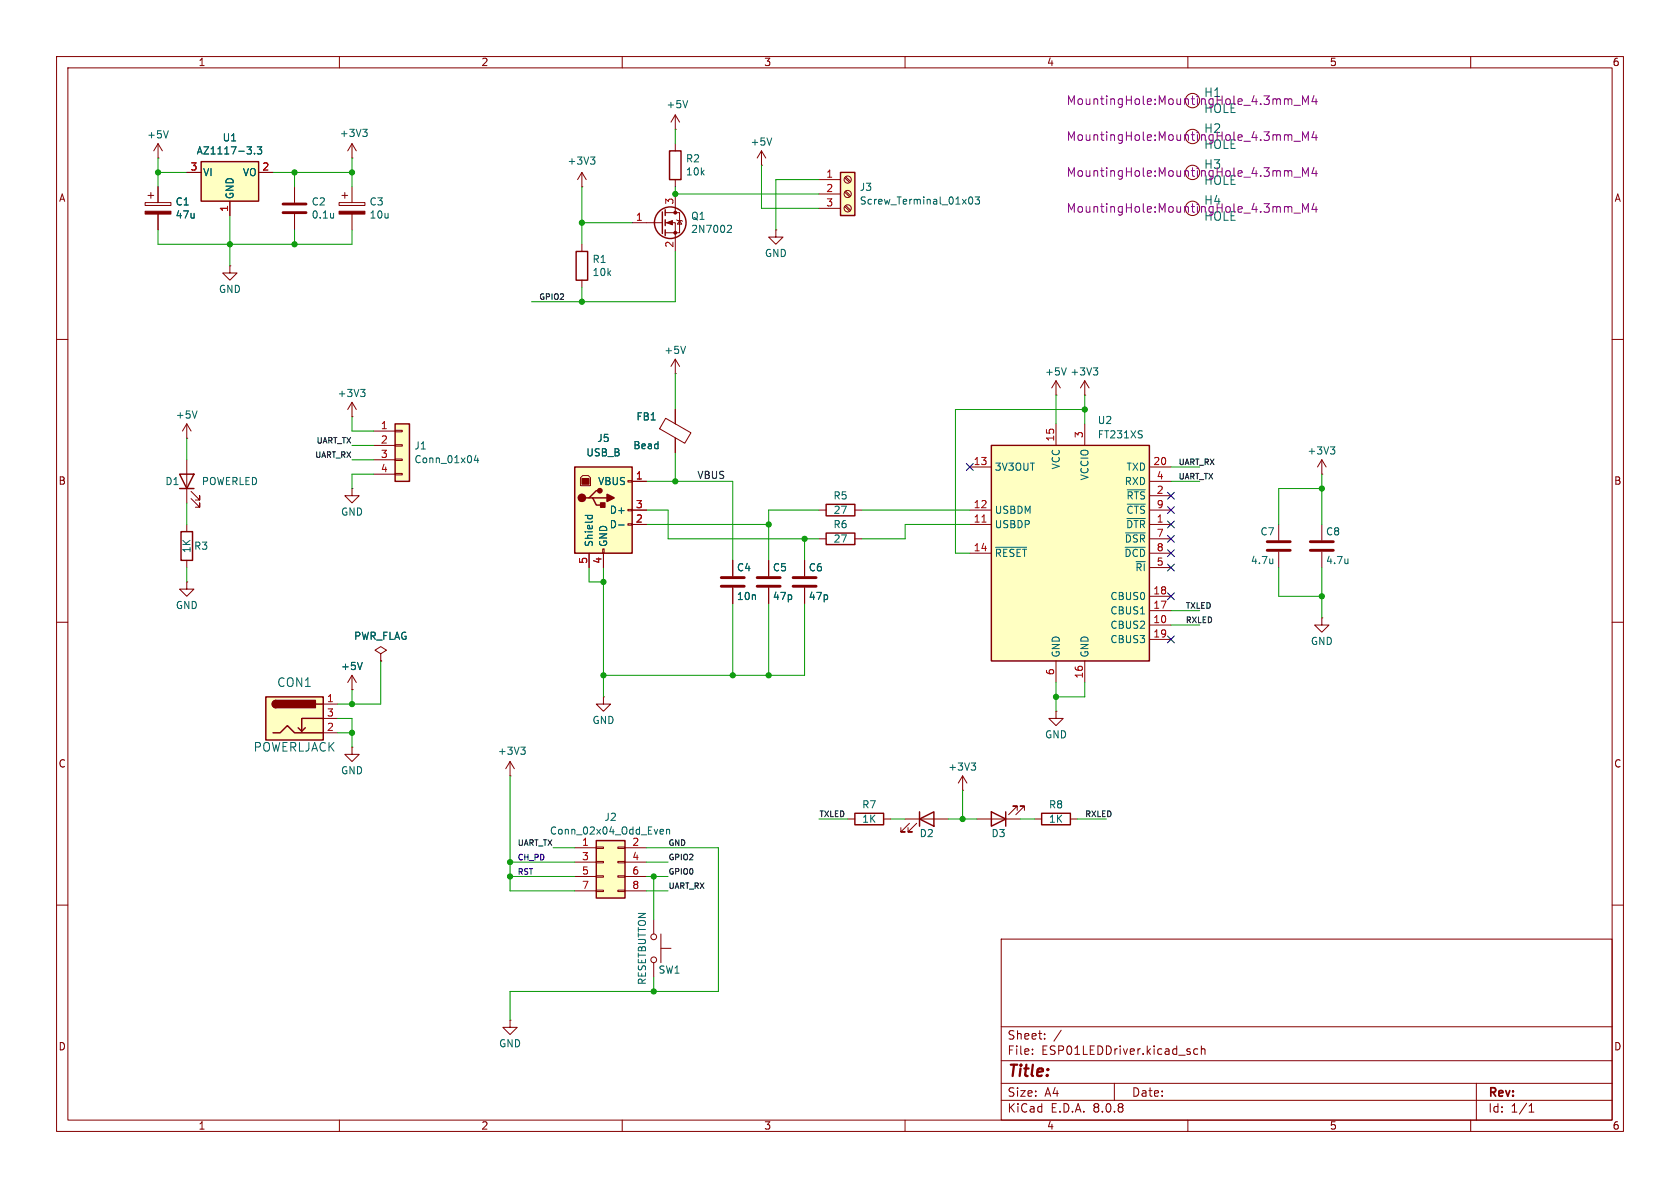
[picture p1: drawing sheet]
<svg xmlns="http://www.w3.org/2000/svg" width="297mm" height="210mm" viewBox="0 0 297 210" stroke-linecap="round" stroke-linejoin="round" font-family="sans-serif">
<g fill="none" stroke="#840000" stroke-width=".18">
<path d="M10 10h277v190h-277zM12 12h273v186h-273zM60 10v2M110 10v2M160 10v2M210 10v2M260 10v2M52.1 33v2.8M52.1 37.8v2.8M10 60h2M62.2 73.7h.1M62.2 71.1l-.7 1.3"/>
<path d="M62.2 71.1v2.6M62.2 71.1l.8 1.3M191.8 69.9h.1M191.8 67.3l-.8 1.3M191.8 67.3v2.6M191.8 67.3l.7 1.3M285 60h2M129.5 99.1v2.8M135.9 99.1v2.8M10 110h2M129.5 103.9v2.8M135.9 103.9v2.8"/>
<path d="M285 110h2M90.2 137.2h.1M90.2 134.6l-.8 1.3M90.2 134.6v2.6M90.2 134.6l.7 1.3M106.7 123.2v1.3h1.2l-1.2 1.2-1.3-1.2h1.3M106.7 123.2h.1M170.2 139.7h.1M170.2 137.2l-.8 1.2M170.2 137.2v2.5M170.2 137.2l.7 1.2M186.7 125.7v1.3h1.3l-1.3 1.3-1.3-1.3h1.3"/>
<path d="M186.7 125.7h.1M182.9 144.8h1.2M189.2 144.8h1.3M10 160h2M177 166h108v32h-108zM285 160h2M60 198v2M110 198v2M160 198v2M177 194.5h108M177 191.5h108M177 187.5h108"/>
<path d="M177 181.5h108M182.5 186.3v.1M182.5 185.5v.1M184.7 183.6v.1M184.7 182.8v.1M187.6 182.1l-1.3 2M197 191.5v3M210 198v2M211.7 185.5l-.4-.1-.3 .3v.4l.2 .2h.5M212.4 185.5l.2-.1 .4 .1v.9M212.4 184.9v1.5M260 198v2"/>
<path d="M261 191.5v6.5M270.3 196.6h.9M270.3 195.5l.4-.4v1.5"/>
</g>
<path d="M50 37.6h4.1M50 36.1h4.1M127.5 103.6h4.1M127.5 102.1h4.1M133.9 103.6h4M133.9 102.1h4" fill="none" stroke="#840000" stroke-width=".51"/>
<path d="M59 37.7v.9M59 38.4l-.1 .1M63.7 68.8h.8l-.4 .5M64.3 69.3l.2 .3v.3l-.2 .2M193.3 65h.8l-.5 .5M193.8 65.5l.3 .3v.3l-.3 .2M92.1 132.1h.7l-.4 .5M92.6 132.6l.2 .2v.3l-.2 .2M171.7 134.9h.8l-.4 .5M172.2 135.4l.3 .2v.3l-.3 .2" fill="none" stroke="#006464" stroke-width=".18"/>
<g fill="none" stroke="#840084" stroke-width=".18">
<path d="M227.7 17.5v.2M227.7 17.7v.8M227.7 17.7l.2-.2h.4l.1 1M228.7 18.6h1.2M230.3 18.5v-1.5l.5 1 .5-1v1.5M232.3 16.9l-.4 1.1h1M232.7 17.5v1M227.7 36.6v.1M227.7 36.7v.8M227.7 36.7l.2-.2 .4 .1 .1 .9M228.7 37.7h1.2M230.3 37.5v-1.5l.5 1.1 .5-1.1v1.5"/>
<path d="M232.3 35.9l-.4 1.1h1M232.7 36.5v1"/>
</g>
<path d="M184.1 143.8h5.1v2h-5.1z" fill="none" stroke="#840000" stroke-width=".25"/>
<path d="M148.6 30.5h2.5v7.6h-2.5z" fill="#ffffc2"/>
<path d="M148.6 30.5h2.5v7.6h-2.5zM175.3 143.5l2.5 1.3-2.5 1.3zM177.8 143.5v2.6" fill="none" stroke="#840000" stroke-width=".25"/>
<g fill="none" stroke="#840000" stroke-width=".18">
<path d="M27.9 27.9h.1M27.9 25.4l-.7 1.3M27.9 25.4v2.5M27.9 25.4l.8 1.3M144.8 31.8h3.8M144.8 34.3h3.8M144.8 36.8h3.8M149.3 36.5l.9 .8M149.3 34l.9 .8M149.3 31.4l.9 .9M149.5 36.3l.9 .9M149.5 33.8l.9 .8"/>
<path d="M149.5 31.2l.9 .9M40.6 47v1.3h1.3l-1.3 1.2-1.2-1.2h1.2M40.6 47h.1M137.2 40.6v1.3h1.2l-1.2 1.3-1.3-1.3h1.3M137.2 40.6h.1M33 77.5h.1M33 74.9l-.7 1.3M33 74.9v2.6M33 74.9l.8 1.3M117.7 73.9l4.4 2.6-1 1.9-4.5-2.6zM119.4 66h.1M119.4 63.5v2.5"/>
<path d="M119.4 72.4v2.5M119.4 77.4v2.6M119.4 63.5l-.8 1.3M119.4 63.5l.7 1.3M172.7 144.8h7.6M179.8 143.3v-.8h-.7h.7l-1.5 1.5M181.1 143.3v-.8h-.8h.8l-1.5 1.5"/>
<circle cx="149.9" cy="31.7" r=".63"/>
<circle cx="149.9" cy="36.8" r=".63"/>
<circle cx="149.9" cy="34.3" r=".63"/>
</g>
<path d="M29.8 23.1l-.5 1.3M171.4 34.9l.1-.1a.68 .68 0 0 1 .5 .6 .68 .68 0 0 1-.5 .7l-.1-.1-.2-.4zM172.4 34.8h.8l-.5 .5 .4 .1v.6l-.2 .1-.5-.1M34.8 72.6l-.4 1.3M121.2 61.2l-.4 1.3" fill="none" stroke="#006464" stroke-width=".18"/>
<path d="M105.4 148.6h5.1v10.2h-5.1z" fill="#ffffc2"/>
<g fill="none" stroke="#840000" stroke-width=".18">
<path d="M101.6 149.9h3.8M101.6 152.4h3.8M101.6 154.9h3.8M101.6 157.5h3.8M105.4 157.4h1.3v.2h-1.3zM105.4 154.8h1.3v.3h-1.3zM105.4 152.3h1.3v.2h-1.3zM105.4 149.7h1.3v.3h-1.3zM109.2 157.4h1.3v.2h-1.3zM109.2 154.8h1.3v.3h-1.3zM109.2 152.3h1.3v.2h-1.3zM109.2 149.7h1.3v.3h-1.3z"/>
<path d="M110.5 149.9h3.8M110.5 152.4h3.8M110.5 154.9h3.8M110.5 157.5h3.8"/>
</g>
<path d="M105.4 148.6h5.1v10.2h-5.1z" fill="none" stroke="#840000" stroke-width=".25"/>
<path d="M116.9 146.6l.3 .1 .1 .2-.6 .1M117.2 147.4h-.3M117.8 146.7l.2-.1 .3 .1 .1 .7M117.8 146.6v.8" fill="none" stroke="#006464" stroke-width=".18"/>
<path d="M35.6 28.6h10.1v7h-10.1z" fill="#ffffc2"/>
<path d="M35.6 28.6h10.1v7h-10.1zM118.4 26.7h2v5.1h-2zM31.7 83.8h2.6l-1.3 2.6zM31.7 86.4h2.6M151.1 143.8h5.1v2h-5.1z" fill="none" stroke="#840000" stroke-width=".25"/>
<g fill="none" stroke="#840000" stroke-width=".18">
<path d="M25.7 35.8h4.5v.5h-4.5zM26.2 34.5h1M26.7 34v1.1M27.9 33v2.8M27.9 37.8v2.8M33 30.5h2.6M40.6 35.6v2.5M45.7 30.5h2.6M59.9 35.8h4.6v.5h-4.6zM60.5 34.5h1M61 34v1.1M62.2 27.9h.1"/>
<path d="M62.2 25.4v2.5M62.2 33v2.8M62.2 37.8v2.8M62.2 25.4l-.7 1.3M62.2 25.4l.8 1.3M119.4 22.9h.1M119.4 20.3l-.8 1.3M119.4 20.3v2.6M119.4 25.4v1.3M119.4 31.8v1.2M119.4 20.3l.7 1.3M134.6 29.2h.1"/>
<path d="M134.6 26.7l-.7 1.2M134.6 26.7v2.5M134.6 26.7l.8 1.2M33 81.3v7.6M33.8 88.1l1.5 1.6v-.8v.8h-.8M33.8 86.9l1.5 1.5v-.8v.8h-.8M62.2 86.4v1.2h1.3l-1.3 1.3-1.2-1.3h1.2M62.2 86.4h.1M142.2 99.1v2.8M62.2 119.4v2.5M62.2 119.4l-.7 1.3M62.2 119.4l.8 1.3"/>
<path d="M67.3 115.6l1-.7-1-.6-1 .6 1 .7v1.2M67.3 116.8h.1M142.2 103.9v2.8M233.7 109.2v1.3h1.2l-1.2 1.3-1.3-1.3h1.3M233.7 109.2h.1M62.2 121.9h.1M149.9 144.8h1.2M156.2 144.8h1.3M115.6 162.6v2.5M115.6 170.2v2.5M116.8 167.6h1.8M116.8 165.1v5.1"/>
<path d="M90.2 180.3v1.3h1.2l-1.2 1.3-1.3-1.3h1.3M90.2 180.3h.1"/>
<circle cx="115.6" cy="165.6" r=".51"/>
<circle cx="115.6" cy="169.7" r=".51"/>
</g>
<path d="M121.6 17.8l-.4 1.2M45 27.1v.1M45.5 26h.8l-.5 .4 .4 .2v.5l-.2 .1-.5-.1M64.1 22.9h.8l-.4 .4M64.7 23.3l.2 .3v.3l-.2 .2M136.4 24.4l-.4 1.3M64 117.1l-.4 1.3" fill="none" stroke="#006464" stroke-width=".18"/>
<g fill="#840000" stroke="#840000" stroke-width=".18">
<path d="M59.9 37.3h4.6v.5h-4.6z"/>
<path d="M25.7 37.3h4.5v.5h-4.5z"/>
</g>
<path d="M140.2 103.6h4.1M140.2 102.1h4.1" fill="none" stroke="#840000" stroke-width=".51"/>
<path d="M175.3 78.7h27.9v38.1h-27.9z" fill="#ffffc2"/>
<path d="M101.9 44.5h2v5h-2zM175.3 78.7h27.9v38.1h-27.9zM162.6 144.8l2.5-1.3v2.6zM162.6 143.5v2.6" fill="none" stroke="#840000" stroke-width=".25"/>
<g fill="none" stroke="#840000" stroke-width=".18">
<path d="M102.9 43.2v1.3M102.9 49.5v1.3M186.7 74.9v3.8M191.8 74.9v3.8M171.4 92.7h3.9M171.4 90.2h3.9M171.4 82.6h3.9M171.4 97.8h3.9M203.2 92.7h3.8M203.2 90.2h3.8M203.2 82.6h3.8M203.2 97.8h3.8"/>
<path d="M203.2 87.6h3.8M203.2 85.1h3.8M203.2 95.3h3.8M226.1 92.7v2.8M226.1 97.5v2.8M233.7 83.8h.1M233.7 81.3l-.8 1.3M233.7 81.3v2.5M233.7 92.7v2.8M233.7 97.5v2.8M233.7 81.3l.7 1.3M186.7 116.8v3.9"/>
<path d="M191.8 116.8v3.9M203.2 110.5h3.8M203.2 108h3.8M203.2 105.4h3.8M203.2 113h3.8M203.2 100.3h3.8M160 144.8h7.6M160.8 145.5l-1.5 1.6h.7h-.7v-.8M162.1 145.5l-1.6 1.6h.8h-.8v-.8"/>
</g>
<path d="M235.2 79h.8l-.4 .5M235.7 79.5l.3 .2v.3l-.3 .3M176 96.7h5.5M198.9 96.7h3.6M199 94.2h3.5M199.2 91.7h3.3M199.3 86.6h3.2M199.3 89.1h3.2M225 98.8v.8M225 99.5v.1M238.3 98.8v.8M238.3 99.5l-.1 .1" fill="none" stroke="#006464" stroke-width=".18"/>
<path d="M173.6 92.3h.7" fill="none" stroke="#a90000" stroke-width=".18"/>
<path d="M224 97.3h4.1M224 95.8h4.1M231.6 97.3h4.1M231.6 95.8h4.1" fill="none" stroke="#840000" stroke-width=".51"/>
<path d="M69.8 74.9h2.6v10.2h-2.6z" fill="#ffffc2"/>
<g fill="none" stroke="#840000" stroke-width=".18">
<path d="M102.9 33h.1M102.9 30.5l-.8 1.3M102.9 30.5v2.5M102.9 30.5l.7 1.3M111.8 39.4h5.3M117.6 39.4h1.8v5.1M117.6 37.6h2.5v3.5h-2.5M119.4 34.3v3.3M119.6 38.9l.2 .1h.7l.1 .1M120.1 39l.4 .6h-.7zM66 76.2h3.8M66 78.7h3.8"/>
<path d="M69.8 78.6h1.3v.3h-1.3zM69.8 76.1h1.3v.2h-1.3zM33 92.7v1.3M33 99.1v1.2M66 81.3h3.8M66 83.8h3.8M69.8 83.7h1.3v.2h-1.3zM69.8 81.2h1.3v.2h-1.3zM62.2 132.1v1.3h1.3l-1.3 1.2-1.2-1.2h1.2M62.2 132.1h.1"/>
</g>
<g fill="none" stroke="#840000" stroke-width=".25">
<path d="M117.1 37.5v3.8M117.6 37.1v1M117.6 38.9v1M117.6 40.6v1.1M69.8 74.9h2.6v10.2h-2.6zM32 94h2v5.1h-2z"/>
<circle cx="118.5" cy="39.4" r="2.79"/>
</g>
<path d="M104.4 27.8h.8l-.5 .4M104.9 28.2l.3 .3v.3l-.3 .2M128.8 39.8l.4 .1 .1 .3-.8 .9h.8M84.1 80.5l-.3 .9h.8M84.5 81v.8" fill="none" stroke="#006464" stroke-width=".18"/>
<g fill="#840000" stroke="#840000" stroke-width=".18">
<path d="M117.9 39.4l1-.4v.8z"/>
<circle cx="119.4" cy="41.1" r=".25"/>
<circle cx="119.4" cy="37.6" r=".25"/>
</g>
<path d="M227.7 23.9v.1M227.7 24v.8M227.7 24l.2-.2 .4 .1 .1 .9M228.7 25h1.2M230.3 24.8v-1.5l.5 1.1 .5-1.1v1.5M232.3 23.2l-.4 1.1h1M232.7 23.8v1" fill="none" stroke="#840084" stroke-width=".18"/>
<path d="M47 123.2h10.1v7.6h-10.1z" fill="#ffffc2"/>
<path d="M47 123.2h10.1v7.6h-10.1zM48.3 129.5h1.2l1.3-1.2 1.3 1.2h5M48.8 123.8a.64 .64 0 0 0-.7 .7 .64 .64 0 0 0 .7 .6M54 128.7l-.7 .6M55.9 124.5h1.2M57.1 127h-3.8v2.3l-.6-.6" fill="none" stroke="#840000" stroke-width=".25"/>
<g fill="#840000" stroke="#840000" stroke-width=".25">
<path d="M48.3 124l.5-.2v1.3a.63 .63 0 0 1-.6-.4 .63 .63 0 0 1 .1-.7z"/>
<path d="M48.8 123.8h7v1.3h-7z"/>
</g>
<path d="M186.7 69.9h.1M186.7 67.3l-.8 1.3M186.7 67.3v2.6M186.7 67.3l.8 1.3M57.1 124.5h2.6M57.1 129.5h2.6M57.1 127h2.6" fill="none" stroke="#840000" stroke-width=".18"/>
<path d="M188.5 65l-.4 1.3" fill="none" stroke="#006464" stroke-width=".18"/>
<path d="M227.7 30.2v.2M227.7 30.4v.8M227.7 30.4l.2-.2h.4l.1 1M228.7 31.3h1.2M230.3 31.2v-1.5l.5 1 .5-1v1.5M232.3 29.6l-.4 1.1h1M232.7 30.2v1" fill="none" stroke="#840084" stroke-width=".18"/>
<path d="M101.6 82.6h10.2v15.2h-10.2z" fill="#ffffc2"/>
<path d="M101.6 82.6h10.2v15.2h-10.2zM104.1 88h.7l.6 1.3h1.3M104.8 88h2.5M106 86.7h-.6l-1.3 1.3h-.6M146 89.2h5.1v2h-5.1zM146 94.2h5.1v2.1h-5.1z" fill="none" stroke="#840000" stroke-width=".25"/>
<g fill="#840000" stroke="#840000" stroke-width=".25">
<path d="M107.3 87.4l1.3 .6-1.3 .6z"/>
<path d="M106.2 88.9h.7v.8h-.7z"/>
<circle cx="102.9" cy="88" r=".63"/>
<circle cx="106" cy="86.7" r=".38"/>
</g>
<path d="M102.9 84.6h1.2v1h-1.2z" fill="#840000" stroke="#840000" stroke-width=".18"/>
<g fill="none" stroke="#840000" stroke-width=".18">
<path d="M27.9 33v2.8M27.9 37.8v2.8M33 30.5h2.6M40.6 35.6v2.5M45.7 30.5h2.6M119.4 72.4v2.5M119.4 77.5v2.5M102.6 84.5l.4-.4h1l.4 .4v1.4h-1.8zM104.1 97.8v2.5M106.6 97h.2v.8h-.2zM106.7 97.8v2.5M111 92.6h.8v.2h-.8z"/>
<path d="M111 90h.8v.3h-.8zM111 85h.8v.2h-.8zM111.8 85.1h2.5M111.8 92.7h2.5M111.8 90.2h2.5M129.5 99.1v2.8M135.9 99.1v2.8M142.2 99.1v2.8M144.8 90.2h1.2M144.8 95.3h1.2M151.1 90.2h1.3M151.1 95.3h1.3"/>
<path d="M33 102.9v1.2h1.3l-1.3 1.3-1.3-1.3h1.3M33 102.9h.1M67.3 116.8h.1M129.5 103.9v2.8M135.9 103.9v2.8M142.2 103.9v2.8M62.2 121.9h.1"/>
</g>
<path d="M45 27.1v.1M45.5 26h.8l-.5 .4 .4 .2v.5l-.2 .1-.5-.1M103.4 91.1h1.3M103.9 91.1v.4M104.7 91.1v.4M109.4 92.8h.9M64 117.1l-.4 1.3" fill="none" stroke="#006464" stroke-width=".18"/>
<g fill="none" stroke="#009600" stroke-width=".18">
<path d="M27.9 30.5h5.1M27.9 27.9v5.1M40.6 38.1v8.9M48.3 30.5h13.9M52.1 30.5v2.5M62.2 27.9v5.1M102.9 33v10.2M102.9 39.4h8.9M119.4 22.9v2.5M119.4 33v1.3h25.4M134.6 29.2v7.6h10.2M144.8 31.8h-7.6v8.8"/>
<path d="M27.9 40.6v2.6h34.3v-2.6M52.1 40.6v2.6M102.9 50.8v2.5M119.4 44.5v8.8h-25.4M33 77.5v3.8M62.2 78.7h3.8M62.2 73.7v2.5h3.8M119.4 66v6.4M186.7 69.9v5M191.8 72.4h-22.9v25.4h2.5M191.8 69.9v5M33 88.9v3.8"/>
<path d="M62.2 81.3h3.8M66 83.8h-3.8v2.6M114.3 85.1h15.2v14M114.3 92.7h21.6M114.3 90.2h3.8v5.1h26.7M119.4 80v5.1M142.2 95.3v3.8M144.8 90.2h-8.9v8.9M152.4 90.2h19M171.4 92.7h-11.4v2.6h-7.6M207 85.1h5.1M207 82.6h5.1"/>
<path d="M233.7 83.8v8.9M233.7 86.4h-7.6v6.3M33 100.3v2.6M67.3 116.8v7.7h-7.6M104.1 100.3v2.6h2.6M106.7 100.3v22.9M129.5 106.7v12.7M135.9 106.7v12.7M142.2 106.7v12.7h-35.5M207 110.5h5.1M207 108h5.1M226.1 100.3v5.1h7.6"/>
<path d="M233.7 100.3v8.9M59.7 127h2.5v5.1M59.7 129.5h2.5M62.2 121.9v2.6M90.2 137.2v20.3h11.4M170.2 139.7v5.1M186.7 120.7v5M191.8 120.7v2.5h-5.1M90.2 152.4h11.4M90.2 154.9h11.4M97.8 149.9h3.8M114.3 157.5h3.8"/>
<path d="M114.3 149.9h12.7v25.4h-36.8v5M114.3 152.4h3.8M114.3 154.9h3.8M115.6 154.9v7.7M144.8 144.8h5.1M157.5 144.8h2.5M167.6 144.8h5.1M180.3 144.8h2.6M190.5 144.8h5.1M115.6 172.7v2.6"/>
</g>
<g fill="none" stroke="#000084" stroke-width=".18">
<path d="M170.8 81.9l1.3 1.3M172.1 81.9l-1.3 1.3M206.4 99.7l1.2 1.2M206.4 87l1.2 1.2M206.4 89.6l1.2 1.2M206.4 97.2l1.2 1.2M206.4 92.1l1.2 1.2M206.4 94.6l1.2 1.3M207.6 99.7l-1.2 1.2M207.6 87l-1.2 1.2M207.6 89.6l-1.2 1.2M207.6 97.2l-1.2 1.2"/>
<path d="M207.6 92.1l-1.2 1.2M207.6 94.6l-1.2 1.3M206.4 112.4l1.2 1.2M206.4 104.8l1.2 1.2M207.6 112.4l-1.2 1.2M207.6 104.8l-1.2 1.2"/>
</g>
<g fill="#009600" stroke="#009600" stroke-width=".18">
<circle cx="135.9" cy="119.4" r=".46"/>
<circle cx="191.8" cy="72.4" r=".46"/>
<circle cx="142.2" cy="95.3" r=".46"/>
<circle cx="135.9" cy="92.7" r=".46"/>
<circle cx="170.2" cy="144.8" r=".46"/>
<circle cx="90.2" cy="154.9" r=".46"/>
<circle cx="90.2" cy="152.4" r=".46"/>
<circle cx="115.6" cy="154.9" r=".46"/>
<circle cx="115.6" cy="175.3" r=".46"/>
<circle cx="129.5" cy="119.4" r=".46"/>
<circle cx="106.7" cy="102.9" r=".46"/>
<circle cx="119.4" cy="34.3" r=".46"/>
<circle cx="102.9" cy="53.3" r=".46"/>
<circle cx="119.4" cy="85.1" r=".46"/>
<circle cx="186.7" cy="123.2" r=".46"/>
<circle cx="233.7" cy="105.4" r=".46"/>
<circle cx="233.7" cy="86.4" r=".46"/>
<circle cx="102.9" cy="39.4" r=".46"/>
<circle cx="40.6" cy="43.2" r=".46"/>
<circle cx="52.1" cy="43.2" r=".46"/>
<circle cx="62.2" cy="30.5" r=".46"/>
<circle cx="52.1" cy="30.5" r=".46"/>
<circle cx="27.9" cy="30.5" r=".46"/>
<circle cx="106.7" cy="119.4" r=".46"/>
<circle cx="62.2" cy="124.5" r=".46"/>
<circle cx="62.2" cy="129.5" r=".46"/>
</g>
<text font-size="2.8" fill="#840000" x="178" y="190.9">Title:</text>
<g font-size="2.1" fill="#840084">
<text x="212.8" y="17.4">H1</text>
<text x="188.5" y="18.8">MountingHole:MountingHole_4.3mm_M4</text>
<text x="212.8" y="20.2">HOLE</text>
<text x="212.8" y="23.7">H2</text>
<text x="188.5" y="25.1">MountingHole:MountingHole_4.3mm_M4</text>
<text x="212.8" y="26.5">HOLE</text>
<text x="188.5" y="31.5">MountingHole:MountingHole_4.3mm_M4</text>
<text x="212.8" y="30.1">H3</text>
<text x="212.8" y="32.9">HOLE</text>
<text x="188.5" y="37.8">MountingHole:MountingHole_4.3mm_M4</text>
<text x="212.8" y="36.4">H4</text>
<text x="212.8" y="39.2">HOLE</text>
</g>
<g font-size="2.1" fill="#006464">
<text x="48.9" y="121.6">CON1</text>
<text x="44.7" y="133.1">POWERLJACK</text>
</g>
<g font-size="2.1" fill="#840000">
<text x="178" y="184">Sheet:</text>
<text x="178" y="186.7">File:</text>
<text x="184.1" y="186.7">ESP01LEDDriver.kicad_sch</text>
<text x="178" y="196.9">KiCad</text>
<text x="178" y="194.1">Size:</text>
<text x="184.7" y="194.1">A4</text>
<text x="185.7" y="196.9">E.D.A.</text>
<text x="193.3" y="196.9">8.0.8</text>
<text x="200" y="194.1">Date:</text>
<text x="263" y="194.3">Rev:</text>
<text x="263" y="196.9">Id:</text>
<text x="267.1" y="196.9">1/1</text>
</g>
<g font-size="1.8" fill="#840000">
<text x="35" y="11.9">1</text>
<text x="85" y="11.9">2</text>
<text x="135" y="11.9">3</text>
<text x="185" y="11.9">4</text>
<text x="235" y="11.9">5</text>
<text x="285" y="11.9">6</text>
<text x="10.3" y="35.9">A</text>
<text x="285.3" y="35.9">A</text>
<text x="10.3" y="85.9">B</text>
<text x="285.3" y="85.9">B</text>
<text x="10.3" y="135.9">C</text>
<text x="285.3" y="135.9">C</text>
<text x="10.3" y="185.9">D</text>
<text x="285.3" y="185.9">D</text>
<text x="35" y="199.9">1</text>
<text x="85" y="199.9">2</text>
<text x="135" y="199.9">3</text>
<text x="185" y="199.9">4</text>
<text x="235" y="199.9">5</text>
<text x="285" y="199.9">6</text>
</g>
<g font-size="1.8" fill="#006464">
<text x="117.7" y="19.3">+5V</text>
<text x="25.9" y="24.7">+5V</text>
<text x="34.7" y="27.5">AZ1117-3.3</text>
<text x="39.3" y="25.2">U1</text>
<text x="60" y="24.4">+3V3</text>
<text x="100.2" y="29.3">+3V3</text>
<text x="121.2" y="28.9">R2</text>
<text x="132.6" y="25.9">+5V</text>
<text x="35.8" y="31.3">VI</text>
<text x="41.5" y="35.3" transform="rotate(-90 41.5 35.3)">GND</text>
<text x="42.8" y="31.3">VO</text>
<text x="121.2" y="31.2">10k</text>
<text x="151.9" y="33.9">J3</text>
<text x="30.9" y="36.5">C1</text>
<text x="30.9" y="38.8">47u</text>
<text x="55" y="36.5">C2</text>
<text x="55" y="38.8">0.1u</text>
<text x="65.2" y="36.5">C3</text>
<text x="65.2" y="38.8">10u</text>
<text x="122.1" y="39.1">Q1</text>
<text x="122.1" y="41.4">2N7002</text>
<text x="151.9" y="36.4">Screw_Terminal_01x03</text>
<text x="104.7" y="46.7">R1</text>
<text x="135.1" y="45.6">GND</text>
<text x="38.6" y="52">GND</text>
<text x="104.7" y="49">10k</text>
<text x="117.3" y="62.8">+5V</text>
<text x="59.6" y="70.4">+3V3</text>
<text x="184.7" y="66.6">+5V</text>
<text x="189.1" y="66.6">+3V3</text>
<text x="31" y="74.2">+5V</text>
<text x="112.4" y="74.5">FB1</text>
<text x="194" y="77.7">FT231XS</text>
<text x="194" y="75.2">U2</text>
<text x="73.2" y="79.7">J1</text>
<text x="73.2" y="82.1">Conn_01x04</text>
<text x="103.6" y="80.9">USB_B</text>
<text x="105.5" y="78.3">J5</text>
<text x="111.9" y="79.6">Bead</text>
<text x="175.8" y="83.4">3V3OUT</text>
<text x="187.6" y="83.1" transform="rotate(-90 187.6 83.1)">VCC</text>
<text x="199" y="83.4">TXD</text>
<text x="231" y="80.6">+3V3</text>
<text x="29.1" y="86">D1</text>
<text x="35.6" y="86">POWERLED</text>
<text x="105.6" y="86">VBUS</text>
<text x="147.2" y="88.5">R5</text>
<text x="192.6" y="85" transform="rotate(-90 192.6 85)">VCCIO</text>
<text x="198.7" y="86">RXD</text>
<text x="199" y="88.5">~{RTS}</text>
<text x="60.2" y="91.4">GND</text>
<text x="107.7" y="93.6">D-</text>
<text x="107.7" y="91">D+</text>
<text x="147.2" y="93.6">R6</text>
<text x="147.3" y="91">27</text>
<text x="175.8" y="93.6">USBDP</text>
<text x="175.8" y="91">USBDM</text>
<text x="199" y="93.6">~{DTR}</text>
<text x="199" y="91">~{CTS}</text>
<text x="222.7" y="94.8">C7</text>
<text x="234.3" y="94.8">C8</text>
<text x="33.9" y="97.9" transform="rotate(-90 33.9 97.9)">1K</text>
<text x="34.2" y="97.4">R3</text>
<text x="105" y="96.8" transform="rotate(-90 105 96.8)">Shield</text>
<text x="107.5" y="96.8" transform="rotate(-90 107.5 96.8)">GND</text>
<text x="130.2" y="101.2">C4</text>
<text x="136.5" y="101.2">C5</text>
<text x="142.9" y="101.2">C6</text>
<text x="147.3" y="96.1">27</text>
<text x="175.8" y="98.7">~{RESET}</text>
<text x="198.7" y="98.7">~{DCD}</text>
<text x="198.7" y="96.1">~{DSR}</text>
<text x="200.6" y="101.2">~{RI}</text>
<text x="221" y="99.9">4.7u</text>
<text x="234.3" y="99.9">4.7u</text>
<text x="31" y="107.9">GND</text>
<text x="130.2" y="106.3">10n</text>
<text x="136.5" y="106.3">47p</text>
<text x="142.9" y="106.3">47p</text>
<text x="196.2" y="106.3">CBUS0</text>
<text x="62.5" y="113.3">PWR_FLAG</text>
<text x="196.2" y="111.4">CBUS2</text>
<text x="196.2" y="108.8">CBUS1</text>
<text x="196.2" y="113.9">CBUS3</text>
<text x="60.2" y="118.7">+5V</text>
<text x="187.6" y="116.3" transform="rotate(-90 187.6 116.3)">GND</text>
<text x="192.6" y="116.3" transform="rotate(-90 192.6 116.3)">GND</text>
<text x="231.6" y="114.2">GND</text>
<text x="104.6" y="128.2">GND</text>
<text x="184.7" y="130.7">GND</text>
<text x="60.2" y="137.1">GND</text>
<text x="87.9" y="133.6">+3V3</text>
<text x="167.5" y="136.4">+3V3</text>
<text x="152.3" y="143.1">R7</text>
<text x="185.3" y="143.1">R8</text>
<text x="97.1" y="147.7">Conn_02x04_Odd_Even</text>
<text x="106.8" y="145.3">J2</text>
<text x="152.3" y="145.6">1K</text>
<text x="162.5" y="148.2">D2</text>
<text x="175.2" y="148.2">D3</text>
<text x="185.3" y="145.6">1K</text>
<text x="116.3" y="172.3">SW1</text>
<text x="114.4" y="174.2" transform="rotate(-90 114.4 174.2)">RESETBUTTON</text>
<text x="88.1" y="185.3">GND</text>
</g>
<g font-size="1.8" fill="#a90000">
<text x="33.6" y="30.2">3</text>
<text x="46.3" y="30.2">2</text>
<text x="146" y="31.5">1</text>
<text x="146" y="34">2</text>
<text x="40.4" y="37.5" transform="rotate(-90 40.4 37.5)">1</text>
<text x="112.3" y="39.1">1</text>
<text x="119.1" y="36.3" transform="rotate(-90 119.1 36.3)">3</text>
<text x="146" y="36.6">3</text>
<text x="119.1" y="43.9" transform="rotate(-90 119.1 43.9)">2</text>
<text x="67.2" y="75.9">1</text>
<text x="191.5" y="77.5" transform="rotate(-90 191.5 77.5)">3</text>
<text x="67.2" y="78.5">2</text>
<text x="67.2" y="81">3</text>
<text x="67.2" y="83.6">4</text>
<text x="172" y="82.3">13</text>
<text x="186.4" y="78.1" transform="rotate(-90 186.4 78.1)">15</text>
<text x="203.8" y="82.3">20</text>
<text x="112.3" y="84.8">1</text>
<text x="112.3" y="89.9">3</text>
<text x="172" y="89.9">12</text>
<text x="204.4" y="87.4">2</text>
<text x="204.4" y="84.8">4</text>
<text x="204.4" y="89.9">9</text>
<text x="112.3" y="92.5">2</text>
<text x="172" y="92.5">11</text>
<text x="204.4" y="92.5">1</text>
<text x="204.4" y="95">7</text>
<text x="103.9" y="99.8" transform="rotate(-90 103.9 99.8)">5</text>
<text x="106.4" y="99.8" transform="rotate(-90 106.4 99.8)">4</text>
<text x="172" y="97.5">14</text>
<text x="204.4" y="100.1">5</text>
<text x="204.4" y="97.5">8</text>
<text x="203.8" y="107.7">17</text>
<text x="203.8" y="105.2">18</text>
<text x="203.8" y="110.2">10</text>
<text x="203.8" y="112.8">19</text>
<text x="186.4" y="119.5" transform="rotate(-90 186.4 119.5)">6</text>
<text x="57.7" y="124.2">1</text>
<text x="191.5" y="120.1" transform="rotate(-90 191.5 120.1)">16</text>
<text x="57.7" y="129.3">2</text>
<text x="57.7" y="126.7">3</text>
<text x="102.8" y="149.6">1</text>
<text x="111.7" y="149.6">2</text>
<text x="102.8" y="152.1">3</text>
<text x="102.8" y="154.7">5</text>
<text x="111.7" y="152.1">4</text>
<text x="111.7" y="154.7">6</text>
<text x="102.8" y="157.2">7</text>
<text x="111.7" y="157.2">8</text>
</g>
<text font-size="1.8" fill="#0f0f0f" x="123.2" y="84.7">VBUS</text>
<g font-size="1.4" fill="#0f0f0f">
<text x="95.2" y="53.1">GPIO2</text>
<text x="55.6" y="81">UART_RX</text>
<text x="55.8" y="78.5">UART_TX</text>
<text x="208.3" y="82.3">UART_RX</text>
<text x="208.3" y="84.8">UART_TX</text>
<text x="209.5" y="107.7">TXLED</text>
<text x="209.5" y="110.2">RXLED</text>
<text x="91.4" y="149.6">UART_TX</text>
<text x="118.1" y="149.6">GND</text>
<text x="144.8" y="144.5">TXLED</text>
<text x="191.8" y="144.5">RXLED</text>
<text x="118.1" y="152.1">GPIO2</text>
<text x="118.1" y="154.7">GPIO0</text>
<text x="118.1" y="157.2">UART_RX</text>
</g>
<g font-size="1.4" fill="#0000c2">
<text x="91.4" y="152.2">CH_PD</text>
<text x="91.4" y="154.7">RST</text>
</g>
</svg>
